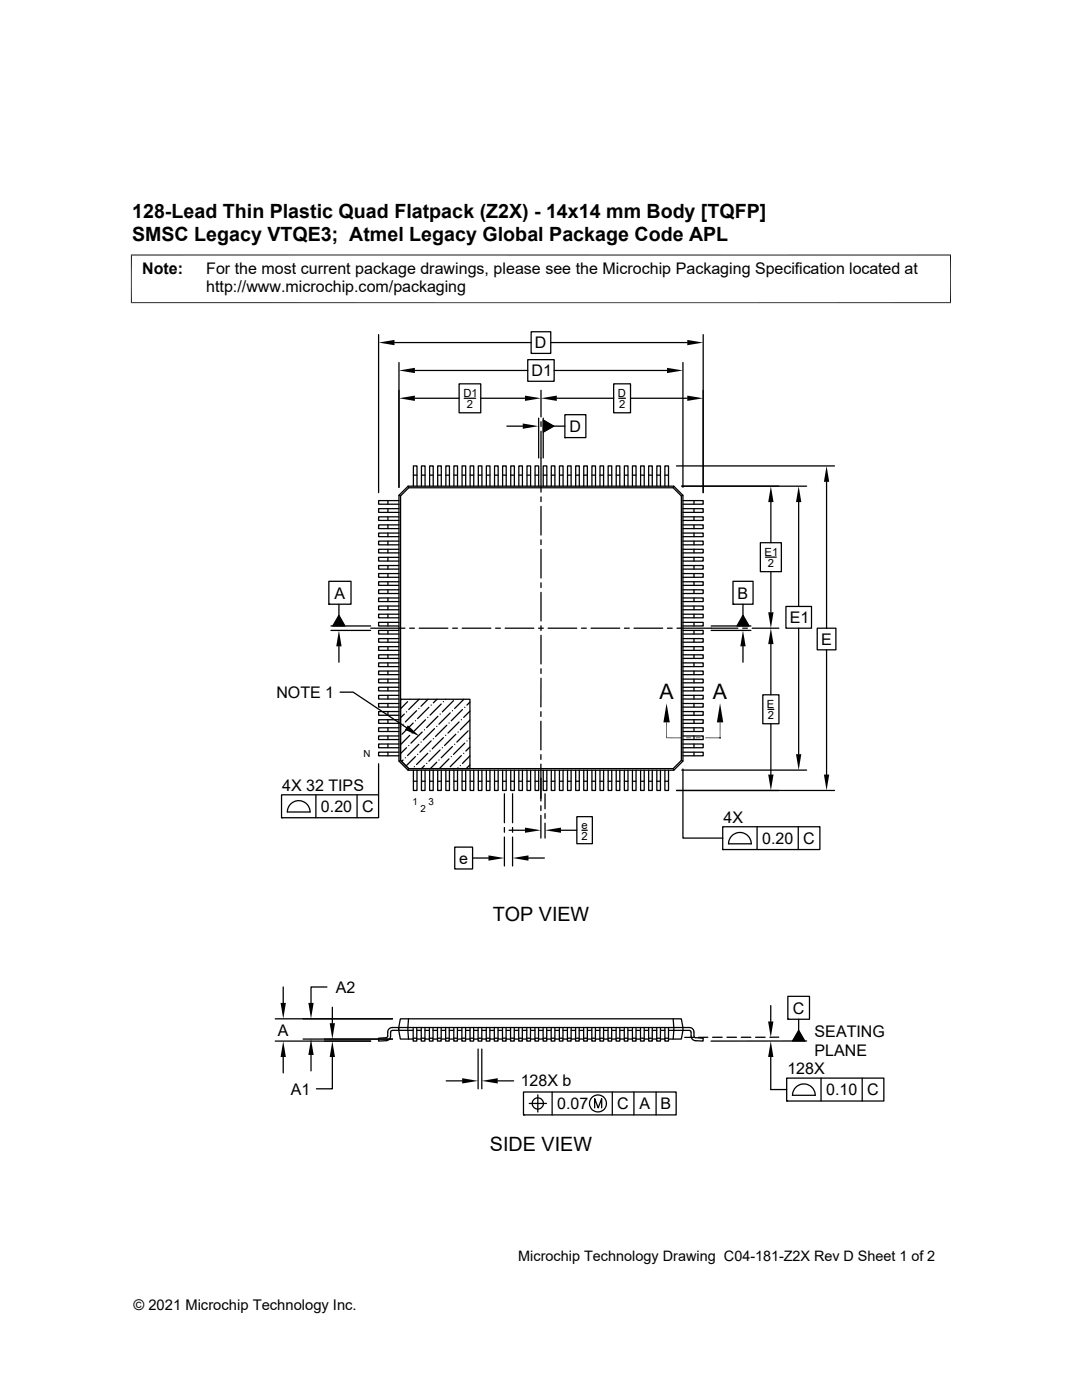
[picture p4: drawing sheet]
<svg xmlns="http://www.w3.org/2000/svg" width="216mm" height="279mm" viewBox="0 0 216 279" stroke-linecap="round" stroke-linejoin="round" font-family="sans-serif">
<g fill="none" stroke="#000" stroke-width=".25">
<path d="M75.5 66.8v31.5M78.7 68.4h27.3M79.6 72.3v25M82.8 79.5h8.8M82.8 73.9h22.5M91.6 76.6h4.3v5.8h-4.3zM92.6 79.5h2.3M95.9 79.5h8.9M105.3 71.8h5.3v4.3h-5.3zM106 66.2h3.9v4.3h-3.9zM107.9 77.9v5.3M109.9 68.4h27.2"/>
<path d="M110.6 73.9h22.5M111.1 79.5h11.3M122.4 76.6h3.4v5.8h-3.4zM123.5 79.5h1.3M125.8 79.5h11.3M136.3 72.3v25M140.3 66.8v31.5M77.4 99.9v.7M79.6 98.8l.3 .2M79.6 99.9h-4.1v.7h4.1M81.4 97l.2 .3M81.4 97h53.1l1.8 1.8v53.1l-1.8 1.8h-53.1l-1.8-1.8v-53.1z"/>
<path d="M81.6 97.3h52.7l1.7 1.7v52.8l-1.7 1.6h-52.7l-1.7-1.6v-52.8zM82.5 97v-4h.7v4M82.5 94.8h.7M84.1 97v-4h.7v4M84.1 94.8h.7M85.7 97v-4h.7v4M85.7 94.8h.7M87.3 97v-4h.8v4M87.3 94.8h.8M89 97v-4h.7v4M89 94.8h.7M90.6 97v-4h.7v4"/>
<path d="M90.6 94.8h.7M92.2 97v-4h.7v4M92.2 94.8h.7M93.8 97v-4h.7v4M93.8 94.8h.7M95.4 97v-4h.8v4M95.4 94.8h.8M97 97v-4h.8v4M97 94.8h.8M98.7 97v-4h.7v4M98.7 94.8h.7M100.3 97v-4h.7v4"/>
<path d="M100.3 94.8h.7M101.1 85h3.2M101.9 97v-4h.7v4M101.9 94.8h.7M103.5 97v-4h.7v4M103.5 94.8h.7M105.2 97v-4h.7v4M105.2 94.8h.7M106.8 97v-4h.7v4M106.8 94.8h.7M107.5 83.5v7.9M107.9 99.2v.9"/>
<path d="M107.9 84.2v.9M107.9 86.1v12.1M108.4 83.8l2.1 1.2-2.1 1.3zM108.4 83.5v7.9M108.4 97v-4h.7v4M108.4 94.8h.7M110 97v-4h.7v4M110 94.8h.7M110.5 85h2.2M111.6 97v-4h.8v4M111.6 94.8h.8M112.7 82.8h4.2v4.5h-4.2z"/>
<path d="M112.7 87.3h.1M113.2 97v-4h.8v4M113.2 94.8h.8M114.9 97v-4h.7v4M114.9 94.8h.7M116.5 97v-4h.7v4M116.5 94.8h.7M118.1 97v-4h.7v4M118.1 94.8h.7M119.7 97v-4h.7v4M119.7 94.8h.7M121.3 97v-4h.8v4"/>
<path d="M121.3 94.8h.8M123 97v-4h.7v4M123 94.8h.7M124.6 97v-4h.7v4M124.6 94.8h.7M126.2 97v-4h.7v4M126.2 94.8h.7M127.8 97v-4h.7v4M127.8 94.8h.7M129.4 97v-4h.8v4M129.4 94.8h.8M131.1 97v-4h.7v4"/>
<path d="M131.1 94.8h.7M132.7 97v-4h.7v4M132.7 94.8h.7M134.5 97l-.2 .3M135 93h31.5M136 97h25M136.3 98.8l-.3 .2M136.3 99.9h4v.7h-4M138.5 99.9v.7M164.9 96.2v29.2M65.6 116h4.4v4.6h-4.4zM77.4 101.5v.8"/>
<path d="M77.4 103.1v.8M77.4 104.8v.7M77.4 106.4v.7M77.4 108v.7M77.4 109.6v.7M77.4 111.2v.8M77.4 112.9v.7M77.4 114.5v.7M77.4 116.1v.7M77.4 117.7v.7M77.4 119.3v.8M79.6 101.5h-4.1v.8h4.1"/>
<path d="M79.6 103.1h-4.1v.8h4.1M79.6 104.8h-4.1v.7h4.1M79.6 106.4h-4.1v.7h4.1M79.6 108h-4.1v.7h4.1M79.6 109.6h-4.1v.7h4.1M79.6 111.2h-4.1v.8h4.1M79.6 112.9h-4.1v.7h4.1M79.6 114.5h-4.1v.7h4.1M79.6 116.1h-4.1v.7h4.1M79.6 117.7h-4.1v.7h4.1M79.6 119.3h-4.1v.8h4.1M107.9 101.1v5.7"/>
<path d="M107.9 107.7v1M107.9 109.6v5.8M107.9 116.3v1M107.9 118.2v5.7M136.3 119.3h4v.8h-4M136.3 117.7h4v.7h-4M136.3 116.1h4v.7h-4M136.3 114.5h4v.7h-4M136.3 112.9h4v.7h-4M136.3 111.2h4v.8h-4M136.3 109.6h4v.7h-4M136.3 108h4v.7h-4"/>
<path d="M136.3 106.4h4v.7h-4M136.3 104.8h4v.7h-4M136.3 103.1h4v.8h-4M136.3 101.5h4v.8h-4M138.5 101.5v.8M138.5 103.1v.8M138.5 104.8v.7M138.5 106.4v.7M138.5 108v.7M138.5 109.6v.7M138.5 111.2v.8M138.5 112.9v.7"/>
<path d="M138.5 114.5v.7M138.5 116.1v.7M138.5 117.7v.7M138.5 119.3v.8M146.3 116h4v4.6h-4zM151.7 108.3h4.2v5.8h-4.2zM152.7 111.2h2.2M153.8 100.2v8.1M153.8 114.1v8.1M159.4 100.2v20.8M65.6 120.6h.1M66 124.9h8"/>
<path d="M66 125.8h8M67.6 129v3.2M67.6 120.6v2.2M67.6 122.8l1.2 2.1h-2.4zM67.9 138.1h2.6l10.6 7.1M74 125.4h6.8M77.4 120.9v.8M77.4 122.6v.7M77.4 124.2v.7M77.4 125.8v.7M77.4 127.4v.8M77.4 129.1v.7"/>
<path d="M77.4 130.7v.7M77.4 132.3v.7M77.4 133.9v.7M77.4 135.5v.8M77.4 137.2v.7M77.4 138.8v.7M79.6 120.9h-4.1v.8h4.1M79.6 122.6h-4.1v.7h4.1M79.6 124.2h-4.1v.7h4.1M79.6 125.8h-4.1v.7h4.1M79.6 127.4h-4.1v.8h4.1M79.6 129.1h-4.1v.7h4.1"/>
<path d="M79.6 130.7h-4.1v.7h4.1M79.6 132.3h-4.1v.7h4.1M79.6 133.9h-4.1v.7h4.1M79.6 135.5h-4.1v.8h4.1M79.6 137.2h-4.1v.7h4.1M79.6 138.8h-4.1v.7h4.1M79.9 139.6h13.9v13.8h-12.2l-1.7-1.6zM80.1 139.6l-.2 .1M81.7 125.4h1M81.8 139.6h.1M83.6 139.6l-2 2M83.7 125.4h5.7"/>
<path d="M85.4 139.6l-1.4 1.3M87.2 139.6l-.7 .7M89 139.6h-.1M90.3 125.4h1M90.5 139.8l-2.2 2.3M92.2 125.4h5.7M92.6 139.6l-1.9 1.8M98.9 125.4h.9M100.8 125.4h5.7M107.5 125.4h.9M107.9 124.9v.9M107.9 126.8v5.7"/>
<path d="M107.9 133.5v.9M107.9 135.4v5.7M109.4 125.4h5.7M116 125.4h1M117.9 125.4h5.8M124.6 125.4h1M126.5 125.4h5.7M133.2 125.4h.9M135.1 125.4h12.1M136.3 138.8h4v.7h-4M136.3 137.2h4v.7h-4M136.3 135.5h4v.8h-4"/>
<path d="M136.3 133.9h4v.7h-4M136.3 132.3h4v.7h-4M136.3 130.7h4v.7h-4M136.3 129.1h4v.7h-4M136.3 127.4h4v.8h-4M136.3 125.8h4v.7h-4M136.3 124.2h4v.7h-4M136.3 122.6h4v.7h-4M136.3 120.9h4v.8h-4M138.5 120.9v.8M138.5 122.6v.7M138.5 124.2v.7"/>
<path d="M138.5 125.8v.7M138.5 127.4v.8M138.5 129.1v.7M138.5 130.7v.7M138.5 132.3v.7M138.5 133.9v.7M138.5 135.5v.8M138.5 137.2v.7M138.5 138.8v.7M141.9 124.9h7.9M141.9 125.8h7.9M146.3 120.6h.1"/>
<path d="M148.2 125.4h.9M148.3 129v3.2M148.3 122.8l1.2 2.1h-2.5zM148.3 120.6v2.2M150.1 125.4h5.3M152.2 138.7h3.2v5.7h-3.2zM153.8 128.5v10.2M156.8 121h5.1v4.4h-5.1zM159.4 125.4v25.1M163.1 125.4h3.7v4.3h-3.7zM164.9 129.7v24.9M56.2 158.6h19.3v4.6h-19.3z"/>
<path d="M63 158.6v4.6M71.2 158.6v4.6M75.5 152.4v6.2M77.4 140.4v.7M77.4 142v.7M77.4 143.6v.8M77.4 145.2v.8M77.4 146.9v.7M77.4 148.5v.7M77.4 150.1v.7M79.6 140.4h-4.1v.7h4.1M79.6 142h-4.1v.7h4.1"/>
<path d="M79.6 143.6h-4.1v.8h4.1M79.6 145.2h-4.1v.8h4.1M79.6 146.9h-4.1v.7h4.1M79.6 148.5h-4.1v.7h4.1M79.6 150.1h-4.1v.7h4.1M79.9 151.8l-.3 .1M80 145h-.1M80.4 151.7l-.3 .3M80.4 144.5h.1M80.7 142.5l-.8 .7M80.9 151.2h.1M81.1 149.2l-1.2 1.2"/>
<path d="M81.1 142.1h.1M81.3 140l-1.4 1.5M81.6 148.8h.1M81.6 153.4l-.2 .3M81.8 146.7l-1.9 1.9M82.2 146.3h.1M82.4 144.3l-2.2 2.2M82.5 153.7v4.1h.7v-4.1M82.5 155.9h.7M82.7 153h.1M82.9 151l-1.9 1.9M82.9 143.8h.1"/>
<path d="M83.1 141.8l-2.2 2.3M83.3 150.6h.1M83.6 148.5l-2.3 2.3M83.6 141.4h.1M84 148.1h.1M84.1 153.7v4.1h.7v-4.1M84.1 155.9h.7M84.2 146.1l-2.2 2.2M84.7 152.8l-.6 .6M84.7 145.6h.1M84.9 143.6l-2.2 2.3M85.1 152.4h.1"/>
<path d="M85.3 150.3l-2.2 2.3M85.3 143.2h.1M85.6 141.2l-2.3 2.2M85.7 153.7v4.1h.7v-4.1M85.7 155.9h.7M85.8 149.9h.1M86 147.9l-2.2 2.2M86 140.7h.1M86.5 147.4h.1M86.7 145.4l-2.2 2.3M87.1 152.1l-1.2 1.3M87.1 145h.1"/>
<path d="M87.3 153.7v4.1h.8v-4.1M87.3 155.9h.8M87.4 143l-2.3 2.2M87.6 151.7h.1M87.8 149.7l-2.2 2.2M87.8 142.5h.1M88 140.5l-2.2 2.2M88.3 149.2h.1M88.5 147.2l-2.2 2.2M88.5 140h.1M88.9 146.7h.1M89 153.7v4.1h.7v-4.1"/>
<path d="M89 155.9h.7M89.2 144.7l-2.3 2.3M89.6 144.3h.1M89.6 151.4l-1.9 2M89.8 142.3l-2.2 2.2M90 151h.1M90.3 149l-2.3 2.2M90.3 141.8h.1M90.6 153.7v4.1h.7v-4.1M90.6 155.9h.7M90.7 148.5h.1M91 146.5l-2.3 2.3"/>
<path d="M91.4 146.1h.1M91.4 153.2l-.2 .2M91.6 144.1l-2.2 2.2M91.8 152.8h.1M92.1 143.6h.1M92.1 150.8l-2.3 2.2M92.2 153.7v4.1h.7v-4.1M92.2 155.9h.7M92.3 141.6l-2.3 2.2M92.5 150.3h.1M92.7 141.2h.1M92.7 148.3l-2.2 2.3"/>
<path d="M93.2 147.9h.1M93.4 145.9l-2.2 2.2M93.8 140.1l-.6 .6M93.8 143.7l-2 1.9M93.8 141.9l-1.3 1.3M93.8 147.3l-.2 .1M93.8 149.1l-.8 .8M93.8 150.9l-1.5 1.5M93.8 152.7l-.8 .7M93.8 153.7v4.1h.7v-4.1M93.8 155.9h.7M95.4 153.7v4.1h.8v-4.1"/>
<path d="M95.4 155.9h.8M97 153.7v4.1h.8v-4.1M97 155.9h.8M98.7 153.7v4.1h.7v-4.1M98.7 155.9h.7M100.3 153.7v4.1h.7v-4.1M100.3 155.9h.7M100.6 158.4v5.8M101.9 153.7v4.1h.7v-4.1M101.9 155.9h.7M102.3 158.4v5.8M103.5 153.7v4.1h.7v-4.1"/>
<path d="M103.5 155.9h.7M105.2 153.7v4.1h.7v-4.1M105.2 155.9h.7M106.8 153.7v4.1h.7v-4.1M106.8 155.9h.7M107.9 142v1M107.9 143.9v5.7M107.9 150.6v1M107.9 152.5v7.4M108.4 153.7v4.1h.7v-4.1M108.4 155.9h.7M108.8 158.4v3"/>
<path d="M110 153.7v4.1h.7v-4.1M110 155.9h.7M111.6 153.7v4.1h.8v-4.1M111.6 155.9h.8M113.2 153.7v4.1h.8v-4.1M113.2 155.9h.8M114.9 153.7v4.1h.7v-4.1M114.9 155.9h.7M116.5 153.7v4.1h.7v-4.1M116.5 155.9h.7M118.1 153.7v4.1h.7v-4.1M118.1 155.9h.7"/>
<path d="M119.7 153.7v4.1h.7v-4.1M119.7 155.9h.7M121.3 153.7v4.1h.8v-4.1M121.3 155.9h.8M123 153.7v4.1h.7v-4.1M123 155.9h.7M124.6 153.7v4.1h.7v-4.1M124.6 155.9h.7M126.2 153.7v4.1h.7v-4.1M126.2 155.9h.7M127.8 153.7v4.1h.7v-4.1M127.8 155.9h.7"/>
<path d="M129.4 153.7v4.1h.8v-4.1M129.4 155.9h.8M131.1 153.7v4.1h.7v-4.1M131.1 155.9h.7M132.7 153.7v4.1h.7v-4.1M132.7 155.9h.7M134.3 153.4l.2 .3M135 157.8h31.5M136 151.8l.3 .1M136 153.7h25M136.3 150.1h4v.7h-4M136.3 148.5h4v.7h-4"/>
<path d="M136.3 146.9h4v.7h-4M136.3 145.2h4v.8h-4M136.3 143.6h4v.8h-4M136.3 142h4v.7h-4M136.3 140.4h4v.7h-4M136.3 153.5v13.8h7.9M138.5 140.4v.7M138.5 142v.7M138.5 143.6v.8M138.5 145.2v.8M138.5 146.9v.7M138.5 148.5v.7"/>
<path d="M138.5 150.1v.7M143.7 147.3h.1M153.2 141.6h1.2M153.8 144.4v10.2M56.2 163.2h.1M61.9 162.1a2.26 2.26 0 0 0-2.3-2.3 2.26 2.26 0 0 0-2.3 2.3h4.6M90.7 169.1h3.6v4.3h-3.6zM94.3 171.2h3.2M100.6 165.1v1M100.6 167v5.8M101.6 165.7h3.2M102.3 165.1v1"/>
<path d="M102.3 167v5.8M105.5 171.2h3.1M107.9 160.8v1M107.9 162.7v4.6M108.8 162.4v.9M108.8 164.3v3M111.9 165.7h3.2M115.1 163h3.1v5.4h-3.1zM116.1 165.7h1.1M144.2 165h19.4v4.5h-19.4zM144.2 169.5h.1M146.2 166.7a2.27 2.27 0 0 1 2.4-.3 2.27 2.27 0 0 1 1.3 2h-4.5l.2-.9z"/>
<path d="M151.1 165v4.5M159.3 165v4.5M56.5 197v3.2M65.2 197h-3.1v3.2M157.2 198.8h4.3v4.6h-4.3zM54.9 203.3h23.4M54.9 207.8h19.1M56.5 210.9v3.2M60.5 207.4h17.8M62.1 210.5v3.2M66.3 210.9v6.4h-3.2M66.3 201v3.2"/>
<path d="M77.9 206v.8a.95 .95 0 0 1-.8 .9l-1.6 .1v-.6l1.5-.1 .3-.3M78.3 205.6h4.1M78.3 205.7h-.3v.3M79.6 205.1v.5M81.5 203.3l-.1 1.8 .1 2.3M82.4 207.4h-2.5l-.3-1.8 .3-2.3h56.1l.3 1.8-.3 2.3h-2.6M82.4 207.2h.8M82.4 205.1v2.7h.8v-2.7M83.2 207.4h.9M83.2 205.6h.9M84.1 205.1v2.7h.7v-2.7M84.1 207.2h.7"/>
<path d="M84.8 207.4h.9M84.8 205.6h.9M85.7 207.2h.7M85.7 205.1v2.7h.7v-2.7M86.4 207.4h.9M86.4 205.6h.9M87.3 205.1v2.7h.7v-2.7M87.3 207.2h.7M88 207.4h.9M88 205.6h.9M88.9 207.2h.7M88.9 205.1v2.7h.7v-2.7"/>
<path d="M89 215.7h3.2M89.6 207.4h1M89.6 205.6h1M90.6 205.1v2.7h.7v-2.7M90.6 207.2h.7M91.3 207.4h.9M91.3 205.6h.9M92.2 205.1v2.7h.7v-2.7M92.2 207.2h.7M92.9 207.4h.9M92.9 205.6h.9M93.8 205.1v2.7h.7v-2.7"/>
<path d="M93.8 207.2h.7M94.5 207.4h.9M94.5 205.6h.9M95.4 209.4v7.9M95.4 205.1v2.7h.7v-2.7M95.4 207.2h.7M96.1 209.4v7.9M96.1 207.4h.9M96.1 205.6h.9M97 205.1v2.7h.7v-2.7M97 207.2h.7M97.7 207.4h.9"/>
<path d="M97.7 205.6h.9M98.6 205.1v2.7h.8v-2.7M98.6 207.2h.8M99.3 215.7h3.2M99.4 207.4h.9M99.4 205.6h.9M100.3 205.1v2.7h.7v-2.7M100.3 207.2h.7M101 207.4h.9M101 205.6h.9M101.9 205.1v2.7h.7v-2.7M101.9 207.2h.7"/>
<path d="M102.6 207.4h.9M102.6 205.6h.9M103.5 205.1v2.7h.7v-2.7M103.5 207.2h.7M104.2 207.4h.9M104.2 205.6h.9M104.5 217.9h30.4v4.6h-30.4zM105.1 205.1v2.7h.8v-2.7M105.1 207.2h.8M105.9 207.4h.8M105.9 205.6h.8M106.7 205.1v2.7h.8v-2.7"/>
<path d="M106.7 207.2h.8M107.3 218.5v3.4M107.5 207.4h.9M107.5 205.6h.9M108.4 205.1v2.7h.7v-2.7M108.4 207.2h.7M109.1 207.4h.9M109.1 205.6h.9M110 205.1v2.7h.7v-2.7M110 207.2h.7M110.2 217.9v4.6M110.7 207.4h.9"/>
<path d="M110.7 205.6h.9M111.6 205.1v2.7h.7v-2.7M111.6 207.2h.7M112.3 207.4h.9M112.3 205.6h.9M113.2 205.1v2.7h.8v-2.7M113.2 207.2h.8M114 207.4h.9M114 205.6h.9M114.9 205.1v2.7h.7v-2.7M114.9 207.2h.7M115.6 207.4h.9"/>
<path d="M115.6 205.6h.9M116.5 205.1v2.7h.7v-2.7M116.5 207.2h.7M117.2 207.4h.9M117.2 205.6h.9M118.1 205.1v2.7h.7v-2.7M118.1 207.2h.7M118.8 207.4h.9M118.8 205.6h.9M119.7 205.1v2.7h.7v-2.7M119.7 207.2h.7M120.4 207.4h.9"/>
<path d="M120.4 205.6h.9M121.3 205.1v2.7h.7v-2.7M121.3 207.2h.7M122 207.4h.9M122 205.6h.9M122.2 217.9v4.6M122.9 205.1v2.7h.8v-2.7M122.9 207.2h.8M123.7 207.4h.9M123.7 205.6h.9M124.6 205.1v2.7h.7v-2.7M124.6 207.2h.7"/>
<path d="M125.3 207.4h.9M125.3 205.6h.9M126.2 205.1v2.7h.7v-2.7M126.2 207.2h.7M126.5 217.9v4.6M126.9 207.4h.9M126.9 205.6h.9M127.8 205.1v2.7h.7v-2.7M127.8 207.2h.7M128.5 207.4h.9M128.5 205.6h.9M129.4 205.1v2.7h.8v-2.7"/>
<path d="M129.4 207.2h.8M130.2 207.4h.8M130.2 205.6h.8M130.9 217.9v4.6M131 205.1v2.7h.8v-2.7M131 207.2h.8M131.8 207.4h.9M131.8 205.6h.9M132.7 205.1v2.7h.7v-2.7M132.7 207.2h.7M133.4 205.6h4.2M134.3 203.3l.2 1.8-.2 2.3"/>
<path d="M136.6 207h1.8M137.6 205.7l.3 .3v.8a.95 .95 0 0 0 .8 .9l1.6 .1v-.6l-1.7-.1-.1-.3-.2-1.3-.2-.3-.5-.1h-59.3l-.5 .1-.3 .3-.1 1.3M141.2 207h-1.9M142.2 207h1.9M145.1 207h1.9M147.9 207h1.9M150.8 207h1.9M153.8 200.7v3.2M153.8 210.9v6.5h3.2M155.4 207h-1.8M157 215.2h19.4v4.5h-19.4zM157 219.7h.1"/>
<path d="M157.2 203.4h.1M158.9 216.9a2.27 2.27 0 0 1 2.4-.4 2.27 2.27 0 0 1 1.4 2.1h-4.6l.2-.9zM159.4 205.6l1.2 2.2h-2.5zM159.4 203.4v2.2M161 207.8h-19.1M163.8 215.2v4.5M172 215.2v4.5M104.5 222.5h.1M105.6 220.2h3.4M118.7 221.1v-1.8l.7 1.8 .7-1.8v1.8"/>
<circle cx="107.3" cy="220.2" r="1.12"/>
<circle cx="119.3" cy="220.2" r="1.69"/>
</g>
<g fill="#000">
<path d="M75.5 68.4l3.2-.6v1.1zM79.6 79.5l3.2-.5v1zM79.6 73.9l3.2-.5v1.1zM104.8 79l3.1 .5-3.1 .5zM107.9 79.5l3.2-.5v1zM133.1 73.4l3.2 .5-3.2 .6zM137.1 79l3.2 .5-3.2 .5zM137.1 67.8l3.2 .6-3.2 .5zM104.3 84.5l3.2 .5-3.2 .6zM108.4 83.8l2.1 1.2-2.1 1.3zM164.9 93l.6 3.2h-1.1zM153.8 97l.5 3.2h-1z"/>
<path d="M159.4 97l.5 3.2h-1.1zM67.6 125.8l.6 3.2h-1.1zM67.6 122.8l1.2 2.1h-2.4zM148.3 125.8l.5 3.2h-1.1zM148.3 122.8l1.2 2.1h-2.5zM153.3 122.2h1l-.5 3.2zM153.8 125.4l.5 3.1h-1zM81.4 144.8l2.3 2.2-2.9-1.4zM133 140.4l.6 3.8h-1.2zM136.9 147.2h1l-1 .1zM136.9 147.3l1-.1v.1zM138.8 147.2h1l-1 .1z"/>
<path d="M138.8 147.3l1-.1v.1zM143.7 140.4l.6 3.8h-1.3zM153.3 154.6h1l-.5 3.2zM158.8 150.5h1.1l-.5 3.2zM164.4 154.6h1.1l-.6 3.2zM97.5 170.7l3.1 .5-3.1 .6zM104.8 165.2l3.1 .5-3.1 .5zM102.3 171.2l3.2-.5v1.1zM108.8 165.7l3.1-.5v1zM56 200.2h1l-.5 3.1zM56.5 207.8l.5 3.1h-1zM62.1 207.4l.5 3.1h-1.1z"/>
<path d="M61.5 200.2h1.1l-.5 3.1zM65.8 204.2h1l-.5 3.2zM66.3 207.8l.5 3.1h-1zM92.2 215.2l3.2 .5-3.2 .5zM96.1 215.7l3.2-.5v1zM153.8 207.8l.5 3.1h-1zM153.3 203.9h1l-.5 3.1zM159.4 205.6l1.2 2.2h-2.5z"/>
</g>
<path d="M26.1 50.9h163.7M26.2 50.8v9.7M189.7 50.8v9.7M26.1 60.4h163.7M133 144.2v3.1h3M140.7 147.3h3M143.7 144.2v3.1" fill="none" stroke="#000" stroke-width=".2"/>
<g font-size="4.3">
<text x="131.6" y="139.5">A</text>
<text x="142.3" y="139.5">A</text>
</g>
<g font-size="3.9">
<text x="26.4" y="43.5">128-Lead Thin Plastic Quad Flatpack (Z2X) - 14x14 mm Body [TQFP]</text>
<text x="26.4" y="48.1">SMSC Legacy VTQE3; Atmel Legacy Global Package Code APL</text>
<text x="98.3" y="183.8">TOP VIEW</text>
<text x="97.8" y="229.8">SIDE VIEW</text>
</g>
<g font-size="3.2">
<text x="28.4" y="54.7">Note:</text>
<text x="41.1" y="58.3">http://www.microchip.com/packaging</text>
<text x="41.1" y="54.7">For the most current package drawings, please see the Microchip Packaging Specification located at</text>
<text x="106.7" y="69.5">D</text>
<text x="106.1" y="75.1">D1</text>
<text x="113.6" y="86.2">D</text>
<text x="66.8" y="119.4">A</text>
<text x="147.2" y="119.4">B</text>
<text x="157.6" y="124.3">E1</text>
<text x="163.8" y="128.7">E</text>
<text x="55.1" y="139.3">NOTE 1</text>
<text x="56.3" y="157.8">4X 32 TIPS</text>
<text x="64.1" y="162">0.20</text>
<text x="72.2" y="162.1">C</text>
<text x="144.4" y="164.2">4X</text>
<text x="91.7" y="172.4">e</text>
<text x="152.1" y="168.4">0.20</text>
<text x="160.3" y="168.4">C</text>
<text x="67" y="198.1">A2</text>
<text x="158.2" y="202.3">C</text>
<text x="55.4" y="206.7">A</text>
<text x="162.5" y="207.1">SEATING</text>
<text x="157.1" y="214.4">128X</text>
<text x="162.5" y="210.7">PLANE</text>
<text x="58" y="218.4">A1</text>
<text x="103.9" y="216.8">128X b</text>
<text x="111.2" y="221.4">0.07</text>
<text x="123.2" y="221.4">C</text>
<text x="127.6" y="221.4">A</text>
<text x="131.8" y="221.4">B</text>
<text x="164.8" y="218.6">0.10</text>
<text x="173" y="218.6">C</text>
</g>
<g font-size="2.9">
<text x="103.4" y="251.7">Microchip Technology Drawing C04-181-Z2X Rev D Sheet 1 of 2</text>
<text x="26.6" y="261.3">© 2021 Microchip Technology Inc.</text>
</g>
<g font-size="2.2">
<text x="92.5" y="79.2">D1</text>
<text x="93.2" y="81.4">2</text>
<text x="123.3" y="79.2">D</text>
<text x="123.5" y="81.4">2</text>
<text x="152.6" y="110.9">E1</text>
<text x="153.2" y="113.1">2</text>
<text x="153" y="141.3">E</text>
<text x="153.2" y="143.4">2</text>
<text x="116" y="165.4">e</text>
<text x="116.1" y="167.6">2</text>
</g>
<g font-size="1.9">
<text x="72.6" y="151.2">N</text>
<text x="82.3" y="160.7">1</text>
<text x="83.9" y="162">2</text>
<text x="85.5" y="160.7">3</text>
</g>
</svg>
